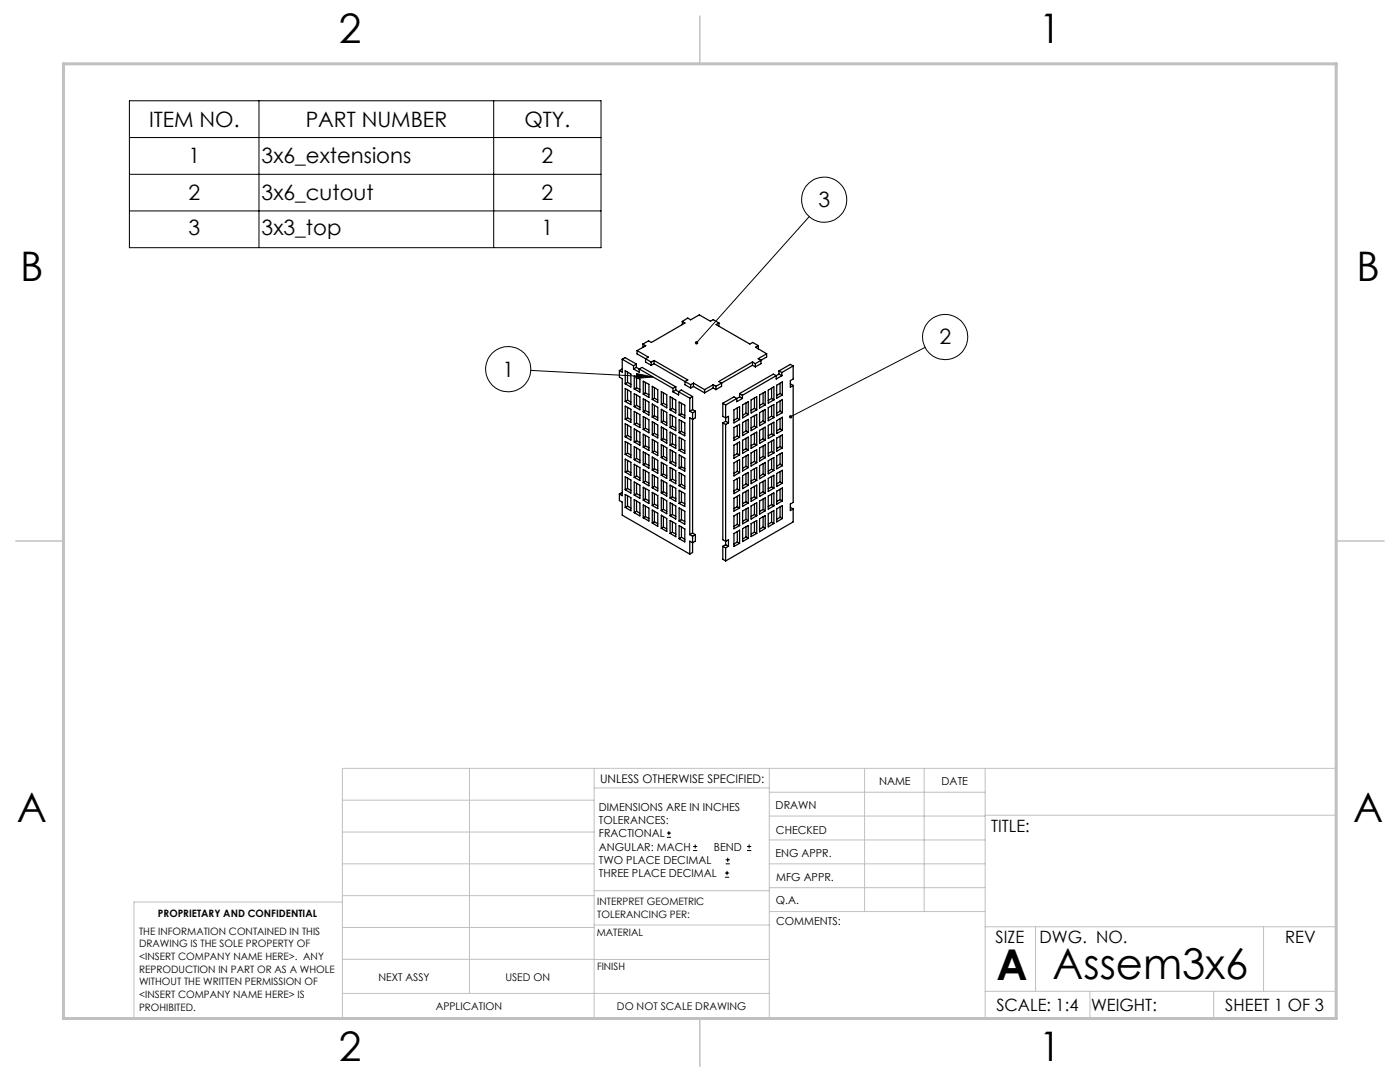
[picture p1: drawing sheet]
<svg xmlns="http://www.w3.org/2000/svg" width="279mm" height="216mm" viewBox="0 0 279 216" stroke-linecap="round" stroke-linejoin="round" font-family="sans-serif">
<g fill="none" stroke="#000" stroke-width=".2">
<path d="M25.8 20.1h94.1v29.3h-94.1zM25.8 34.8h94.1M25.8 27.4h94.1M51.7 20.1v29.3M98.5 20.1v29.3M25.8 42.1h94.1M161.5 43.2l-22.5 25.2M105.9 73.9l24.4 1.3M127 74.5l3.3 .7-3.3 .3zM184.6 69.3l-26.8 13.8M133.1 167.1h.8M133.1 166.2h.8"/>
<path d="M133.5 165.8v.9M138.3 169.7h.8M138.3 168.9h.8M138.7 168.5v.8M144.7 175h.8M144.7 174.2h.8M144.8 172.4h.9M144.8 171.6h.9M145.1 173.8v.8M145.2 171.1v.9M149.1 169.7h.8M149.1 168.9h.8"/>
<path d="M149.5 168.5v.8"/>
<circle cx="164.5" cy="39.8" r="4.5"/>
<circle cx="101.4" cy="73.7" r="4.5"/>
<circle cx="188.6" cy="67.2" r="4.5"/>
</g>
<g fill="none" stroke="#c0c0c0" stroke-width=".2">
<path d="M68.3 159.7h50.3M93.7 153.3v44.9M118.6 153.3v49.9M118.6 157.2h34.9M153.5 153.3v49.9M153.5 158.1h43.1M172.5 153.3v28.6M184.4 153.3v28.6M196.6 153.3v49.9M68.3 180h-41.6v23.2h240v-49.9h-198.4v49.9M68.3 178.7h50.3M68.3 172.4h50.3"/>
<path d="M68.3 166h50.3M118.6 177.7h35M153.5 167.6h43.1M153.5 162.8h43.1M153.5 172.4h43.1M153.5 177.1h43.1M196.6 162.7h70.1M68.3 198.2h85.2M68.3 191.4l85.2 .1M68.3 185.1h50.3M118.6 184.6h35M153.6 181.9h43"/>
<path d="M196.6 197.8h70.1M196.6 184.9h70.1M206.7 184.9v12.9M217.5 197.8v5.4M242.2 197.8v5.4M252.2 184.9v12.9"/>
</g>
<path d="M139.7 3.2v9.5M3.1 107.9h9.6M266.7 107.9h9.5M139.7 203.2v9.6" fill="none" stroke="#c0c0c0" stroke-width=".3"/>
<path d="M12.7 12.7h254v190.5h-254z" fill="none" stroke="#c0c0c0" stroke-width=".6"/>
<path d="M138.8 68.1l-.1 .4 .1 .2 .2-.3-.2 .3a.34 .34 0 0 0 .4-.1 .34 .34 0 0 0 .1-.4 .34 .34 0 0 0-.5-.1zM157.5 83v.3l.3-.2-.3 .2a.35 .35 0 0 0 .5 .1 .35 .35 0 0 0 0-.5 .35 .35 0 0 0-.5 .1zM127 74.5l3.3 .7-3.3 .3z" fill="#000"/>
<g fill="none" stroke="#000" stroke-width=".25">
<path d="M123.6 73.9v1.3l.6 .4v23.3l-.6-.3M124.2 71.7v2.6l-.6-.4M124.2 71.7l2.2 1.3M124.2 71.7l.5-.3 2.3 1.2M124.2 73.6l-.6 .3M124.8 74l1.1 .6v2.6l-1.1-.6zM124.8 77.5l1.1 .7v2.6l-1.1-.7zM125.2 76.3l.7 .4M125.2 74.3v2M125.2 77.8v2M125.2 76.3l-.4 .3M125.2 79.8l.7 .4"/>
<path d="M125.2 79.8l-.4 .3M126.4 73v.6M126.4 73.6l1.2 .7v-.7M126.6 75l1.1 .7v2.5l-1.1-.6zM126.6 78.6l1.1 .6v2.6l-1.1-.7zM127 73.3l-.6 .3M127 73.3l.6 .3M127 72.6l-.6 .4M127 72.6v.7M127 77.4l.7 .4M127 75.3v2.1M127 78.8v2.1"/>
<path d="M127 77.4l-.4 .2M127.1 70l2.3 1.3-.6 .3M127.1 70v.6l1.7 1M127.6 73.6l6.7 3.9M127.6 73.6l.5-.3 6.8 3.9M128.3 68.7l.6 .3-1.8 1M128.3 68.7v.6M128.4 76.1l1.1 .6v2.6l-1.1-.7zM128.4 79.6l1.1 .6v2.6l-1.1-.6zM128.8 78.4l.7 .4M128.8 76.3v2.1M128.8 79.8v2.1"/>
<path d="M128.8 78.4l-.4 .2M128.8 71.6v.6l1.2 .7M128.8 71.6l1.2 .6M130 72.2v.7M130.2 77.1l1.1 .7v2.5l-1.1-.6zM130.5 71.9l-.5 .3M130.5 71.9l6.8 3.9-.6 .3M130.5 71.9v.7M130.5 72.6l6.2 3.5M130.5 72.6l-.5 .3M130.6 79.4l.7 .4M130.6 77.4v2"/>
<path d="M130.6 79.4l-.4 .3M132 78.1l1.1 .7v2.6l-1.1-.7zM132.4 78.4v2.1M133.7 79.2l1.2 .6v2.6l-1.2-.6zM134.2 79.4v2.1M134.3 78.2l1.1 .6v-.6M134.3 77.5v.7M134.9 77.2v.6M134.9 77.8l-.6 .4M134.9 77.8l.5 .4M134.9 77.2l-.6 .3M135.4 78.2l2.3 1.2"/>
<path d="M135.4 78.2l.6-.4 2.2 1.3M136.2 64.1l.5 .4-6.7 3.8-.6-.3-1.1 .7M136.2 64.1l1.1-.6 .5 .3 1.8-1 2.2 1.3 .5-.3 1.2 .7M136.2 64.1v.7M136.7 76.1l1.1 .7M136.7 76.1v.7l1.1 .6M137.7 79.4v2.7M137.8 76.8v.6M138.2 79.1v2.6M138.2 79.1l-.5 .3M138.4 76.4l2.2 1.4M138.4 76.4l-.6 .4"/>
<path d="M138.4 76.4v.7M138.4 77.1l2.2 1.3M138.4 77.1l-.6 .3M140.6 77.8v.6M142.3 77.4l.6 .4M142.3 76.8l.6 .3M142.3 76.8l-1.7 1M142.3 76.8v.6M142.3 77.4l-1.7 1M142.9 77.1v.7M143.5 64.5l-.6 .3 6.7 3.9 .6-.4 1.1 .7M143.5 64.5v.6"/>
<path d="M144 76.4l-1.1 .7M144 76.4v.7l-1.1 .7M147 79.5l-2.2 1.3M147 79.5v.7l1.2-.7M147 79.5l-.5-.3-2.2 1.3M147.6 78.5v.7M147.6 79.2l.6 .3M147.6 79.2l-.6 .3M147.6 78.5l.6 .4M148.2 78.9v.6M149.9 79.8l1.1-.6v2.6l-1.1 .6zM150.2 72.2l.5 .4"/>
<path d="M150.2 72.2l-6.8 3.9 .6 .3M150.2 72.2v.7M150.2 72.9l-6.2 3.5M150.2 72.9l.5 .3M150.6 79.4v2.1M150.7 72.6v.6M151.3 69l-.5 .3 2.2 1.3M151.3 69v.6M151.6 78.8l1.1-.6v2.6l-1.1 .6zM152.3 78.4v2.1M153 70.6l-1.7 1 .6 .3v.7l-1.2 .6M153 70.6v.6l-2.3 1.4"/>
<path d="M153.3 77.9l1.1-.7v2.6l-1.1 .6zM154 79.5l-.7 .4M154 77.5v2M154 79.5l.4 .3M154.9 75l-6.7 3.9M154.9 75v.6l1.1-.6M154.9 75l-.6-.4-6.7 3.9M155 76.9l1.1-.7v2.6l-1.1 .6zM155.5 74.6l.5 .4M155.5 74.6l-.6 .4M155.5 74l.5 .3M155.5 74v.6"/>
<path d="M155.7 78.5l-.7 .4M155.7 76.5v2M155.7 78.5l.4 .3M156 74.3v.7M157.7 76.6l.6 .3M158.3 73l-2.3 1.3M158.3 73v2.6l-.6 .4v1.3l.6-.4M158.3 76.9v23.4l-.6 .3v1.3l.6-.3M158.3 73l-.6-.3-2.2 1.3M123.6 98.6v1.3l.6 .3v2.6l13.5 7.8M124.2 98.2l-.6 .4M124.8 98.7l1.1 .6v2.6l-1.1-.7z"/>
<path d="M124.8 81l1.1 .7v2.6l-1.1-.7zM124.8 84.6l1.1 .6v2.6l-1.1-.6zM124.8 88.1l1.1 .6v2.6l-1.1-.6zM124.8 91.6l1.1 .7v2.6l-1.1-.7zM124.8 95.1l1.1 .7v2.6l-1.1-.7zM125.2 83.4l.7 .3M125.2 86.9l.7 .4M125.2 81.3v2.1M125.2 84.8v2.1M125.2 88.3v2.1M125.2 91.9v2M125.2 95.4v2.1"/>
<path d="M125.2 98.9v2.1M125.2 90.4l.7 .4M125.2 93.9l.7 .4M125.2 83.4l-.4 .2M125.2 97.5l.7 .4M125.2 86.9l-.4 .3M125.2 90.4l-.4 .3M125.2 93.9l-.4 .3M125.2 97.5l-.4 .2M126.6 99.7l1.1 .7v2.5l-1.1-.6zM126.6 82.1l1.1 .6v2.6l-1.1-.6zM126.6 85.6l1.1 .7v2.5l-1.1-.6z"/>
<path d="M126.6 89.1l1.1 .7v2.6l-1.1-.7zM126.6 92.6l1.1 .7v2.6l-1.1-.7zM126.6 96.2l1.1 .6v2.6l-1.1-.6zM127 80.9l.7 .4M127 84.4l.7 .4M127 82.3v2.1M127 85.9v2M127 89.4v2.1M127 92.9v2.1M127 96.4v2.1M127 100v2M127 87.9l.7 .4"/>
<path d="M127 80.9l-.4 .2M127 91.5l.7 .4M127 84.4l-.4 .3M127 98.5l.7 .4M127 87.9l-.4 .3M127 91.5l-.4 .2M127 95l.7 .4M127 95l-.4 .2M127 98.5l-.4 .3M128.4 83.1l1.1 .6v2.7l-1.1-.7zM128.4 86.6l1.1 .7v2.6l-1.1-.7zM128.4 90.2l1.1 .6v2.6l-1.1-.7z"/>
<path d="M128.4 93.7l1.1 .6v2.6l-1.1-.6zM128.4 97.2l1.1 .7v2.6l-1.1-.7zM128.8 83.4v2M128.8 86.9v2.1M128.8 90.4v2.1M128.8 93.9v2.1M128.8 97.5v2.1M128.8 81.9l.7 .4M128.8 81.9l-.4 .3M128.8 85.4l.7 .4M128.8 85.4l-.4 .3M128.8 89l.7 .4"/>
<path d="M128.8 89l-.4 .2M128.8 92.5l.7 .4M128.8 92.5l-.4 .2M128.8 96l.7 .4M128.8 96l-.4 .3M128.8 99.6l.7 .3M128.8 99.6l-.4 .2M130.2 80.6l1.1 .7v2.6l-1.1-.7zM130.2 84.1l1.1 .7v2.6l-1.1-.7zM130.2 87.7l1.1 .6v2.6l-1.1-.6zM130.2 91.2l1.1 .7v2.5l-1.1-.6zM130.2 94.7l1.1 .7v2.6l-1.1-.7z"/>
<path d="M130.2 98.2l1.1 .7v2.6l-1.1-.6zM130.6 80.9v2M130.6 84.4v2.1M130.6 87.9v2.1M130.6 91.5v2M130.6 95v2M130.6 98.5v2.1M130.6 86.5l.7 .4M130.6 82.9l.7 .5M130.6 82.9l-.4 .3M130.6 90l.7 .4M130.6 86.5l-.4 .2"/>
<path d="M130.6 93.5l.7 .4M130.6 90l-.4 .3M130.6 97l.7 .4M130.6 93.5l-.4 .3M130.6 97l-.4 .3M132 81.7l1.1 .6v2.6l-1.1-.7zM132 85.2l1.1 .6v2.6l-1.1-.6zM132 88.7l1.1 .7v2.5l-1.1-.6zM132 92.3l1.1 .6v2.6l-1.1-.7zM132 95.8l1.1 .6v2.6l-1.1-.6zM132 99.3l1.1 .6v2.6l-1.1-.6zM132.4 80.5l.7 .4"/>
<path d="M132.4 84l.7 .4M132.4 81.9v2.1M132.4 85.4v2.1M132.4 89v2.1M132.4 92.5v2.1M132.4 96v2.1M132.4 99.6v2M132.4 80.5l-.4 .2M132.4 87.5l.7 .4M132.4 84l-.4 .2M132.4 91.1l.7 .3M132.4 87.5l-.4 .3"/>
<path d="M132.4 91.1l-.4 .2M132.4 94.6l.7 .4M132.4 94.6l-.4 .2M132.4 98.1l.7 .4M132.4 98.1l-.4 .3M133.7 82.7l1.2 .6v2.6l-1.2-.6zM133.7 86.2l1.2 .7v2.6l-1.2-.7zM133.7 89.7l1.2 .7v2.6l-1.2-.6zM133.7 93.3l1.2 .6v2.6l-1.2-.7zM133.7 96.8l1.2 .6v2.6l-1.2-.6zM134.2 81.5l.7 .4M134.2 82.9v2.1"/>
<path d="M134.2 86.5v2M134.2 90v2.1M134.2 93.5v2.1M134.2 97v2.1M134.2 81.5l-.5 .3M134.2 85l.7 .4M134.2 85l-.5 .3M134.2 88.5l.7 .4M134.2 88.5l-.5 .3M134.2 92.1l.7 .4M134.2 92.1l-.5 .3M134.2 95.6l.7 .4"/>
<path d="M134.2 95.6l-.5 .2M134.2 99.1l.7 .4M134.2 99.1l-.5 .3M135.5 80.2l1.2 .7v2.5l-1.2-.6zM135.5 83.7l1.2 .7v2.6l-1.2-.7zM135.5 87.2l1.2 .7v2.6l-1.2-.6zM135.5 90.8l1.2 .6v2.6l-1.2-.6zM135.5 94.3l1.2 .7v2.5l-1.2-.6zM135.5 97.8l1.2 .7v2.6l-1.2-.7zM136 82.5l.7 .4M136 80.5v2M136 84v2.1"/>
<path d="M136 87.5v2.1M136 91.1v2M136 94.6v2M136 98.1v2.1M136 82.5l-.5 .3M136 86.1l.7 .4M136 86.1l-.5 .2M136 89.6l.7 .4M136 89.6l-.5 .3M136 93.1l.7 .4M136 93.1l-.5 .3M136 96.6l.7 .4"/>
<path d="M136 96.6l-.5 .3M137.7 82.1l.5 .3M138.2 81.7l.6 .4M138.2 82.4v24M138.2 81.7l-.5 .4M138.8 82.1v1.3l-.6 .3-.5-.3v23.3M138.8 82.1l-.6 .3M144.3 80.5v2.6l.5 .3 .6-.3v1.3M144.3 84.4v23.3l.5 .3 .6-.3v1.3M144.3 80.5l.5 .3M144.3 84.4l.5 .3M144.8 80.8v3.3"/>
<path d="M144.8 84.7v24M144.8 84.1l.6 .3M144.8 84.1l-.5 .3M145.4 84.4l-.6 .3M146.5 81.8l1.1-.7v2.6l-1.1 .7zM146.5 85.3l1.1-.6v2.5l-1.1 .7zM146.5 88.8l1.1-.6v2.6l-1.1 .6zM146.5 92.4l1.1-.7v2.6l-1.1 .7zM146.5 95.9l1.1-.7v2.6l-1.1 .7zM146.5 99.4l1.1-.6v2.6l-1.1 .6zM147.1 83.5l-.6 .4M147.1 81.4v2.1"/>
<path d="M147.1 84.9v2.1M147.1 88.4v2.1M147.1 92v2.1M147.1 95.5v2.1M147.1 99v2.1M147.1 83.5l.5 .2M147.1 87l-.6 .4M147.1 87l.5 .2M147.1 90.5l-.6 .4M147.1 90.5l.5 .3M147.1 94.1l-.6 .3M147.1 94.1l.5 .2"/>
<path d="M147.1 97.6l-.6 .4M147.1 97.6l.5 .2M148.2 80.8l1.1-.6v2.5l-1.1 .7zM148.2 84.3l1.1-.6v2.6l-1.1 .6zM148.2 87.8l1.1-.6v2.6l-1.1 .7zM148.2 91.4l1.1-.7v2.6l-1.1 .7zM148.2 94.9l1.1-.6v2.5l-1.1 .7zM148.2 98.4l1.1-.6v2.6l-1.1 .6zM148.9 82.5l-.7 .4M148.9 80.4v2.1M148.9 83.9v2.1M148.9 87.5v2"/>
<path d="M148.9 91v2.1M148.9 94.5v2.1M148.9 98v2.1M148.9 82.5l.4 .2M148.9 86l-.7 .4M148.9 86l.4 .3M148.9 89.5l-.7 .4M148.9 89.5l.4 .3M148.9 93.1l-.7 .4M148.9 93.1l.4 .2M148.9 96.6l-.7 .4M148.9 96.6l.4 .2"/>
<path d="M149.9 83.3l1.1-.6v2.6l-1.1 .6zM149.9 86.9l1.1-.7v2.6l-1.1 .7zM149.9 90.4l1.1-.7v2.6l-1.1 .7zM149.9 93.9l1.1-.6v2.5l-1.1 .7zM149.9 97.4l1.1-.6v2.6l-1.1 .6zM150.6 81.5l-.7 .4M150.6 85l-.7 .4M150.6 82.9v2.1M150.6 86.5v2M150.6 90v2.1M150.6 93.5v2.1M150.6 97v2.1"/>
<path d="M150.6 81.5l.4 .3M150.6 88.5l-.7 .4M150.6 85l.4 .3M150.6 92.1l-.7 .4M150.6 88.5l.4 .3M150.6 92.1l.4 .2M150.6 95.6l-.7 .4M150.6 99.1l-.7 .4M150.6 95.6l.4 .2M150.6 99.1l.4 .3M151.6 82.3l1.1-.6v2.6l-1.1 .6zM151.6 85.9l1.1-.7v2.6l-1.1 .7z"/>
<path d="M151.6 89.4l1.1-.6v2.5l-1.1 .7zM151.6 92.9l1.1-.6v2.6l-1.1 .6zM151.6 96.4l1.1-.6v2.6l-1.1 .7zM151.6 100l1.1-.7v2.6l-1.1 .7zM152.3 80.5l-.7 .4M152.3 82v2M152.3 85.5v2.1M152.3 89v2.1M152.3 92.5v2.1M152.3 96.1v2M152.3 99.6v2.1M152.3 80.5l.4 .3"/>
<path d="M152.3 84l-.7 .4M152.3 84l.4 .3M152.3 87.6l-.7 .3M152.3 87.6l.4 .2M152.3 91.1l-.7 .4M152.3 91.1l.4 .2M152.3 94.6l-.7 .4M152.3 94.6l.4 .3M152.3 98.1l-.7 .4M152.3 98.1l.4 .3M153.3 81.4l1.1-.7v2.6l-1.1 .7zM153.3 84.9l1.1-.7v2.7l-1.1 .6z"/>
<path d="M153.3 88.4l1.1-.6v2.6l-1.1 .6zM153.3 91.9l1.1-.6v2.6l-1.1 .6zM153.3 95.5l1.1-.7v2.6l-1.1 .7zM153.3 99l1.1-.6v2.5l-1.1 .7zM154 83l-.7 .4M154 86.6l-.7 .4M154 81v2M154 84.5v2.1M154 88v2.1M154 91.5v2.1M154 95.1v2.1M154 98.6v2.1"/>
<path d="M154 83l.4 .3M154 90.1l-.7 .4M154 86.6l.4 .3M154 93.6l-.7 .4M154 97.2l-.7 .3M154 90.1l.4 .3M154 93.6l.4 .3M154 97.2l.4 .2M155 80.4l1.1-.7v2.6l-1.1 .7zM155 83.9l1.1-.6v2.6l-1.1 .6zM155 87.4l1.1-.6v2.6l-1.1 .6zM155 90.9l1.1-.6v2.6l-1.1 .7z"/>
<path d="M155 94.5l1.1-.7v2.6l-1.1 .7zM155 98l1.1-.6v2.5l-1.1 .7zM155.7 82.1l-.7 .3M155.7 85.6l-.7 .4M155.7 80v2.1M155.7 83.5v2.1M155.7 87v2.1M155.7 90.6v2M155.7 94.1v2.1M155.7 97.6v2.1M155.7 89.1l-.7 .4M155.7 82.1l.4 .2"/>
<path d="M155.7 92.6l-.7 .4M155.7 96.2l-.7 .4M155.7 85.6l.4 .3M155.7 99.7l-.7 .4M155.7 89.1l.4 .3M155.7 92.6l.4 .3M155.7 96.2l.4 .2M155.7 99.7l.4 .2M125.2 101l.7 .4M125.2 101l-.4 .2M127 102l.7 .4M127 102l-.4 .3"/>
<path d="M128.4 100.8l1.1 .6v2.6l-1.1-.7zM128.8 101v2.1M128.8 103.1l.7 .4M128.8 103.1l-.4 .2M130.2 101.8l1.1 .6v2.6l-1.1-.6zM130.6 102v2.1M130.6 100.6l.7 .4M130.6 104.1l.7 .4M130.6 100.6l-.4 .3M130.6 104.1l-.4 .3M132 102.8l1.1 .7v2.5l-1.1-.6zM132.4 103.1v2.1"/>
<path d="M132.4 101.6l.7 .4M132.4 105.2l.7 .4M132.4 101.6l-.4 .3M132.4 105.2l-.4 .2M133.7 103.9l1.2 .6v2.6l-1.2-.7zM133.7 100.3l1.2 .7v2.6l-1.2-.7zM134.2 100.6v2.1M134.2 104.1v2.1M134.2 102.7l.7 .3M134.2 102.7l-.5 .2M134.2 106.2l.7 .4M134.2 106.2l-.5 .2"/>
<path d="M135.5 104.9l1.2 .7v2.5l-1.2-.6zM135.5 101.4l1.2 .6v2.6l-1.2-.6zM136 101.6v2.1M136 105.2v2M136 100.2l.7 .3M136 100.2l-.5 .2M136 103.7l.7 .4M136 103.7l-.5 .3M136 107.2l.7 .4M136 107.2l-.5 .3M137.7 106.7l.5 .3M138.2 106.4l.6 .3"/>
<path d="M138.2 107v3.2l-.5 .4M138.2 106.4l-.5 .3M138.8 106.7v1.3l-.6 .3-.5-.3v2.6M138.8 106.7l-.6 .3M144.3 109v2.6l.5 .3M144.3 109l.5 .3M144.8 109.3v2.6M144.8 108.7l.6 .3M144.8 108.7l-.5 .3M145.4 109l-.6 .3M146.5 106.5l1.1-.7v2.6l-1.1 .6zM146.5 102.9l1.1-.6v2.6l-1.1 .6z"/>
<path d="M147.1 102.6v2M147.1 106.1v2.1M147.1 101.1l-.6 .4M147.1 101.1l.5 .3M147.1 104.6l-.6 .4M147.1 104.6l.5 .3M147.1 108.2l-.6 .3M147.1 108.2l.5 .2M148.2 105.5l1.1-.7v2.6l-1.1 .7zM148.2 102l1.1-.7v2.6l-1.1 .6zM148.9 101.6v2M148.9 105.1v2.1"/>
<path d="M148.9 100.1l-.7 .4M148.9 100.1l.4 .3M148.9 103.6l-.7 .4M148.9 103.6l.4 .3M148.9 107.2l-.7 .4M148.9 107.2l.4 .2M149.9 104.5l1.1-.6v2.5l-1.1 .7zM149.9 101l1.1-.7v2.6l-1.1 .7zM150.6 100.6v2.1M150.6 104.1v2.1M150.6 102.7l-.7 .3M150.6 106.2l-.7 .4"/>
<path d="M150.6 102.7l.4 .2M150.6 106.2l.4 .2M151.6 103.5l1.1-.6v2.5l-1.1 .7zM152.3 103.1v2.1M152.3 101.7l-.7 .4M152.3 101.7l.4 .2M152.3 105.2l-.7 .4M152.3 105.2l.4 .2M153.3 102.5l1.1-.6v2.6l-1.1 .6zM154 102.1v2.1M154 100.7l-.7 .4M154 104.2l-.7 .4"/>
<path d="M154 100.7l.4 .2M154 104.2l.4 .3M155 101.5l1.1-.6v2.6l-1.1 .6zM155.7 101.1v2.1M155.7 103.2l-.7 .4M155.7 103.2l.4 .3M157.7 101.2l.6 .4M158.3 101.6v2.5l-13.5 7.8"/>
</g>
<g font-size="8.5">
<text x="198.9" y="195.5">A</text>
<text x="210.1" y="195.4">Assem3x6</text>
</g>
<g font-size="8.1">
<text x="67.6" y="8.5">2</text>
<text x="207.3" y="8.5">1</text>
<text x="4" y="56.2">B</text>
<text x="270.7" y="56.2">B</text>
<text x="3.3" y="164.1">A</text>
<text x="270" y="164.1">A</text>
<text x="67.6" y="211.7">2</text>
<text x="207.3" y="211.7">1</text>
</g>
<g font-size="4.2">
<text x="29.7" y="25.3">ITEM NO.</text>
<text x="61" y="25.3">PART NUMBER</text>
<text x="104.7" y="25.3">QTY.</text>
<text x="37.6" y="32.6">1</text>
<text x="52.2" y="32.6">3x6_extensions</text>
<text x="108.1" y="32.6">2</text>
<text x="37.6" y="39.9">2</text>
<text x="52.2" y="39.9">3x6_cutout</text>
<text x="108.1" y="39.9">2</text>
<text x="163.3" y="41.3">3</text>
<text x="37.6" y="46.9">3</text>
<text x="52.2" y="46.9">3x3_top</text>
<text x="108.1" y="46.9">1</text>
<text x="187.5" y="68.7">2</text>
<text x="100.3" y="75.2">1</text>
</g>
<g font-size="3.4">
<text x="197.8" y="166">TITLE:</text>
<text x="198.7" y="188.1">SIZE</text>
<text x="207.5" y="188.1">DWG. NO.</text>
<text x="256.5" y="188.2">REV</text>
<text x="198.8" y="201.7">SCALE: 1:4</text>
<text x="217.7" y="201.8">WEIGHT:</text>
<text x="244.5" y="201.7">SHEET 1 OF 3</text>
</g>
<text font-size="2.4" x="119.8" y="156.2">UNLESS OTHERWISE SPECIFIED:</text>
<g font-size="2.2">
<text x="119.5" y="161.8">DIMENSIONS ARE IN INCHES</text>
<text x="154.8" y="161.4">DRAWN</text>
<text x="175.4" y="156.6">NAME</text>
<text x="187.9" y="156.7">DATE</text>
<text x="119.5" y="164.4">TOLERANCES:</text>
<text x="119.5" y="167.1">FRACTIONAL</text>
<text x="154.9" y="166.3">CHECKED</text>
<text x="119.5" y="169.7">ANGULAR: MACH</text>
<text x="119.5" y="172.4">TWO PLACE DECIMAL</text>
<text x="142.5" y="169.7">BEND</text>
<text x="154.8" y="171">ENG APPR.</text>
<text x="119.5" y="175">THREE PLACE DECIMAL</text>
<text x="154.9" y="175.7">MFG APPR.</text>
<text x="154.9" y="180.4">Q.A.</text>
<text x="154.9" y="184.6">COMMENTS:</text>
</g>
<g font-size="2.1">
<text x="75.5" y="195.7">NEXT ASSY</text>
<text x="100.9" y="195.7">USED ON</text>
<text x="86.9" y="201.5">APPLICATION</text>
<text x="123.1" y="201.6">DO NOT SCALE DRAWING</text>
</g>
<g font-size="2">
<text x="31.5" y="182.9">PROPRIETARY AND CONFIDENTIAL</text>
<text x="119.2" y="180.6">INTERPRET GEOMETRIC</text>
<text x="119.2" y="183.1">TOLERANCING PER:</text>
<text x="27.8" y="186.5">THE INFORMATION CONTAINED IN THIS</text>
<text x="27.8" y="189">DRAWING IS THE SOLE PROPERTY OF</text>
<text x="27.8" y="191.6">&lt;INSERT COMPANY NAME HERE&gt;. ANY</text>
<text x="119.1" y="186.7">MATERIAL</text>
<text x="27.8" y="194.1">REPRODUCTION IN PART OR AS A WHOLE</text>
<text x="27.8" y="196.6">WITHOUT THE WRITTEN PERMISSION OF</text>
<text x="119.1" y="193.5">FINISH</text>
<text x="27.8" y="199.1">&lt;INSERT COMPANY NAME HERE&gt; IS</text>
<text x="27.8" y="201.7">PROHIBITED.</text>
</g>
</svg>
